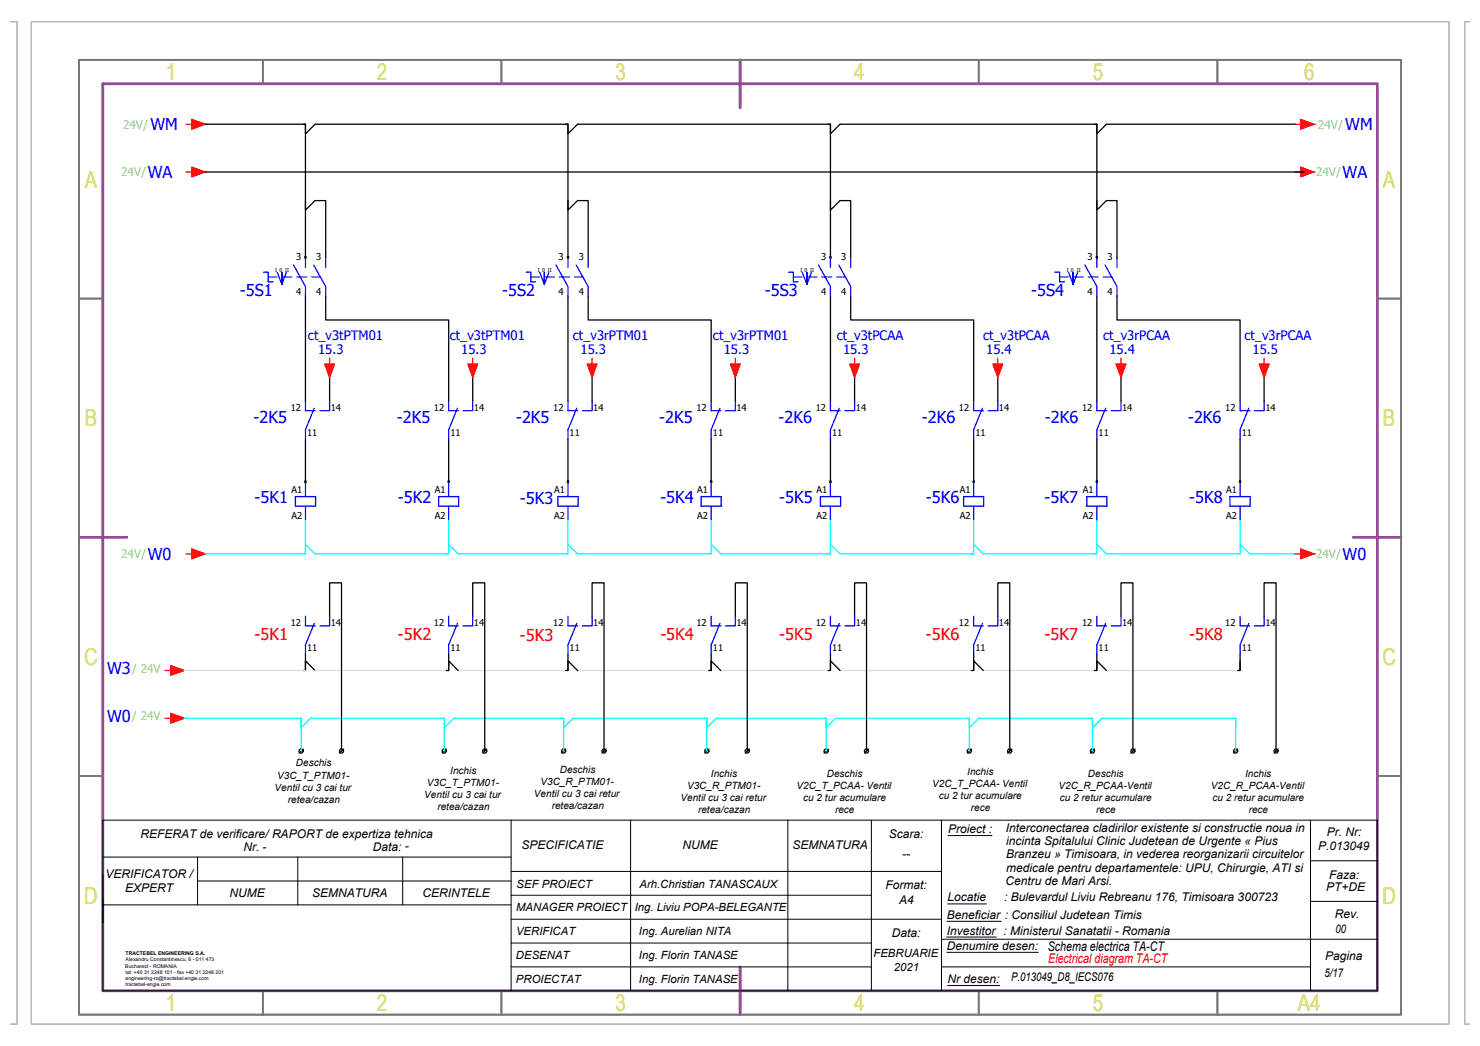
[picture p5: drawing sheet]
<svg xmlns="http://www.w3.org/2000/svg" width="297mm" height="210mm" viewBox="0 0 297 210" stroke-linecap="round" stroke-linejoin="round" font-family="sans-serif">
<!-- layer: CP_LINENORM -->
<path d="M2.1 4.4h1.3v201.1h-1.3M6.3 4.4h284.5v201.1h-284.5zM295 4.4h-1v201.1h1" fill="none" stroke="#bababa" stroke-width=".25"/>
<!-- layer: CP_FRAME -->
<path d="M20.6 16.8h255.8v182h-255.8zM148.5 12v9.6M15.9 107.8h9.5M271.6 107.8h9.6M148.5 194v9.6" fill="none" stroke="#954a95" stroke-width=".51"/>
<!-- layer: CP_FRREF -->
<g fill="none" stroke="#767676" stroke-width=".36">
<path d="M15.9 12h265.3v191.6h-265.3zM52.8 12v4.8M100.6 12v4.8M196.4 12v4.8M244.3 12v4.8M15.9 59.9h4.7M276.4 59.9h4.8M15.9 155.7h4.7M276.4 155.7h4.8M52.8 198.8v4.8M100.6 198.8v4.8M196.4 198.8v4.8"/>
<path d="M244.3 198.8v4.8"/>
</g>
<!-- layer: EPLAN311 -->
<g fill="none" stroke="#0ff" stroke-width=".25">
<path d="M41.2 111.1h20.1M60.8 111.1h.5v-1.9l1.9 1.9h26.9M61.3 104.5v4.7M89.6 111.1h.5v-1.9l1.9 1.9h22M90.1 104.5v4.7M113.5 111.1h.5v-1.9l1.9 1.9h26.8M114 104.5v4.7M142.2 111.1h.5v-1.9l1.9 1.9h22.1M142.7 104.5v4.7M166.2 111.1h.5v-1.9l1.9 1.9h26.8M166.7 104.5v4.7M194.9 111.1h.5v-1.9l1.9 1.9h22.8"/>
<path d="M195.4 104.5v4.7M219.7 111.1h.4v-1.9l2 1.9h26.8M220.1 104.5v4.7M248.4 111.1h.5v-1.9l1.9 1.9h9M248.9 104.5v4.7M36.9 144.1h23.5v6.6M60 144.1h.4v1.9l1.9-1.9h26.9v6.6M88.7 144.1h.5v1.9l1.9-1.9h22v6.6M112.6 144.1h.5v1.9l1.9-1.9h26.9v6.6M141.4 144.1h.5v1.9l1.9-1.9h22v6.6M165.3 144.1h.5v1.9l1.9-1.9h26.8v6.6M194.1 144.1h.4v1.9l2-1.9h22.8v6.6"/>
<path d="M218.8 144.1h.5v1.9l1.9-1.9h26.8v6.6M247.5 144.1h.5v1.9"/>
</g>
<g fill="#f00" stroke="#f00" stroke-width=".2">
<path d="M117.9 73.1h1.9l-1 2.6z"/>
<path d="M146.6 73.1h1.9l-.9 2.6z"/>
<path d="M170.6 73.1h1.9l-1 2.6z"/>
<path d="M199.3 73.1h1.9l-.9 2.6z"/>
<path d="M224 73.1h1.9l-.9 2.6z"/>
<path d="M252.8 73.1h1.9l-1 2.6z"/>
<path d="M65.2 73.1h1.9l-.9 2.6z"/>
<path d="M93.9 73.1h1.9l-.9 2.6z"/>
<path d="M261.1 24l2.6 .9h-2.6zM261.1 24.9v1l2.6-1z"/>
<path d="M261.1 33.6l2.6 .9h-2.6zM261.1 34.5v1l2.6-1z"/>
<path d="M261.1 110.2l2.6 .9h-2.6zM261.1 111.1v1l2.6-1z"/>
<path d="M38.5 24l2.7 .9h-2.7zM38.5 24.9v1l2.7-1z"/>
<path d="M38.5 33.6l2.7 .9h-2.7zM38.5 34.5v1l2.7-1z"/>
<path d="M38.5 110.2l2.7 .9h-2.7zM38.5 111.1v1l2.7-1z"/>
<path d="M34.3 133.6l2.6 .9h-2.6zM34.3 134.5v1l2.6-1z"/>
<path d="M34.3 143.2l2.6 .9h-2.6zM34.3 144.1v1l2.6-1z"/>
</g>
<g fill="none" stroke="#f00" stroke-width=".25">
<path d="M37.3 24.9h1.2M37.3 34.5h1.2M38.5 24l2.7 .9-2.7 1zM38.5 33.6l2.7 .9-2.7 1zM259.8 24.9h1.3M259.8 34.5h1.3M261.1 24l2.6 .9-2.6 1zM261.1 33.6l2.6 .9-2.6 1zM65.2 73.1h1.9l-.9 2.6zM66.2 71.9v1.2M93.9 73.1h1.9l-.9 2.6zM94.9 71.9v1.2"/>
<path d="M117.9 73.1h1.9l-1 2.6zM118.8 71.9v1.2M146.6 73.1h1.9l-.9 2.6zM147.6 71.9v1.2M170.6 73.1h1.9l-1 2.6zM171.5 71.9v1.2M199.3 73.1h1.9l-.9 2.6zM200.3 71.9v1.2M224 73.1h1.9l-.9 2.6zM225 71.9v1.2M252.8 73.1h1.9l-1 2.6zM253.7 71.9v1.2"/>
<path d="M37.3 111.1h1.2M38.5 110.2l2.7 .9-2.7 1zM259.8 111.1h1.3M261.1 110.2l2.6 .9-2.6 1zM33.1 134.5h1.2M34.3 133.6l2.6 .9-2.6 1zM33.1 144.1h1.2M34.3 143.2l2.6 .9-2.6 1z"/>
</g>
<!-- layer: 0 -->
<g fill="none" stroke="#000" stroke-width=".25">
<path d="M41.2 24.9h20.1v26.8M41.2 34.5h220.6M60.8 24.9h.5v2l1.9-2h50.8v26.8M113.5 24.9h.5v2l1.9-2h50.8v26.8M166.2 24.9h.5v2l1.9-2h51.5v26.8M219.7 24.9h.4v2l2-2h37.7M61.3 40.3v1.9l1.9-1.9h2.2v11.4M61.3 59.4v21.1M65.4 59.4v4.8h24.7v16.3M114 40.3v1.9l1.9-1.9h2.2v11.4M114 59.4v21.1M118.1 59.4v4.8h24.6v16.3"/>
<path d="M166.7 40.3v1.9l1.9-1.9h2.1v11.4M166.7 59.4v21.1M170.7 59.4v4.8h24.7v16.3M220.1 40.3v1.9l2-1.9h2.1v11.4M220.1 59.4v21.1M224.2 59.4v4.8h24.7v16.3M66.2 75.7v4.8M94.9 75.7v4.8M118.8 75.7v4.8M147.6 75.7v4.8M171.5 75.7v4.8M200.3 75.7v4.8"/>
<path d="M225 75.7v4.8M253.7 75.7v4.8M61.3 88.2v8.6M90.1 88.2v8.6M114 88.2v8.6M142.7 88.2v8.6M166.7 88.2v8.6M195.4 88.2v8.6M220.1 88.2v8.6M248.9 88.2v8.6M60.8 134.5h.5v-1.9l1.9 1.9M61.3 131.4v3.1"/>
<path d="M66.2 123.7v-6.7h2.3v33.7M89.6 134.5h.5v-1.9l1.9 1.9M90.1 131.4v3.1M94.9 123.7v-6.7h2.4v33.7M113.5 134.5h.5v-1.9l1.9 1.9M114 131.4v3.1M118.8 123.7v-6.7h2.4v33.7M142.2 134.5h.5v-1.9l1.9 1.9M142.7 131.4v3.1M147.6 123.7v-6.7h2.4v33.7M166.2 134.5h.5v-1.9l1.9 1.9M166.7 131.4v3.1"/>
<path d="M171.5 123.7v-6.7h2.4v33.7M194.9 134.5h.5v-1.9l1.9 1.9M195.4 131.4v3.1M200.3 123.7v-6.7h2.4v33.7M219.7 134.5h.4v-1.9l2 1.9M220.1 131.4v3.1M225 123.7v-6.7h2.4v33.7M248.9 132.6v1.9h-.5M248.9 131.4v3.1M253.7 123.7v-6.7h2.4v33.7M60.9 150.3l-.9 .8M69 150.3l-.9 .8"/>
<path d="M89.6 150.3l-.8 .8M97.7 150.3l-.8 .8M113.5 150.3l-.8 .8M121.7 150.3l-.9 .8M142.3 150.3l-.9 .8M150.4 150.3l-.9 .8M166.2 150.3l-.8 .8M174.3 150.3l-.8 .8M195 150.3l-.9 .8M203.1 150.3l-.9 .8M219.7 150.3l-.9 .8M227.8 150.3l-.8 .8"/>
<path d="M248.4 150.3l-.8 .8M256.5 150.3l-.8 .8"/>
<circle cx="60.4" cy="150.7" r=".41"/>
<circle cx="68.5" cy="150.7" r=".41"/>
<circle cx="89.2" cy="150.7" r=".41"/>
<circle cx="97.3" cy="150.7" r=".41"/>
<circle cx="113.1" cy="150.7" r=".41"/>
<circle cx="121.2" cy="150.7" r=".41"/>
<circle cx="141.9" cy="150.7" r=".41"/>
<circle cx="150" cy="150.7" r=".41"/>
<circle cx="165.8" cy="150.7" r=".41"/>
<circle cx="173.9" cy="150.7" r=".41"/>
<circle cx="194.5" cy="150.7" r=".41"/>
<circle cx="202.6" cy="150.7" r=".41"/>
<circle cx="219.3" cy="150.7" r=".41"/>
<circle cx="227.4" cy="150.7" r=".41"/>
<circle cx="248" cy="150.7" r=".41"/>
<circle cx="256.1" cy="150.7" r=".41"/>
</g>
<!-- layer: EPLAN100 -->
<g fill="#000">
<circle cx="61.3" cy="51.7" r=".25"/>
<circle cx="114" cy="51.7" r=".25"/>
<circle cx="166.7" cy="51.7" r=".25"/>
<circle cx="220.1" cy="51.7" r=".25"/>
<circle cx="61.3" cy="96.8" r=".25"/>
<circle cx="90.1" cy="96.8" r=".25"/>
<circle cx="114" cy="96.8" r=".25"/>
<circle cx="142.7" cy="96.8" r=".25"/>
<circle cx="166.7" cy="96.8" r=".25"/>
<circle cx="195.4" cy="96.8" r=".25"/>
<circle cx="220.1" cy="96.8" r=".25"/>
<circle cx="248.9" cy="96.8" r=".25"/>
</g>
<!-- layer: EPLAN300 -->
<g fill="none" stroke="#00f" stroke-width=".25">
<path d="M52.9 54.6h.9v2h1M53.8 55.6h1.8M55.7 54.7l.9 2.4v-2.4v2.4l.9-2.4M56.6 55.6h2M58.9 53.2l2.4 4.3v1.9M59.6 55.6h2M61.3 51.7v2M62.6 55.6h1.7M63 53.2l2.4 4.3v1.9M65.4 51.7v2M105.6 54.6h.9v2h1M106.5 55.6h1.8"/>
<path d="M108.3 54.7l.9 2.4v-2.4v2.4l1-2.4M109.2 55.6h2.1M111.6 53.2l2.4 4.3v1.9M112.3 55.6h2M114 51.7v2M115.3 55.6h1.7M115.6 53.2l2.5 4.3v1.9M118.1 51.7v2M158.2 54.6h1v2h1M159.2 55.6h1.7M161 54.7l.9 2.4v-2.4v2.4l.9-2.4M161.9 55.6h2"/>
<path d="M164.3 53.2l2.4 4.3v1.9M164.9 55.6h2M166.7 51.7v2M167.9 55.6h1.8M168.3 53.2l2.4 4.3v1.9M170.7 51.7v2M211.7 54.6h1v2h.9M212.7 55.6h1.7M214.5 54.7l.9 2.4v-2.4v2.4l.9-2.4M215.4 55.6h2M217.7 53.2l2.4 4.3v1.9M218.4 55.6h2"/>
<path d="M220.1 51.7v2M221.4 55.6h1.7M221.8 53.2l2.4 4.3v1.9M224.2 51.7v2M59.3 99.6h4v2h-4zM61.3 80.5v1.9h2M61.3 96.8v2.8M63.1 81.9l-1.8 4.3v2M66.2 80.5v1.9h-2M88 99.6h4.1v2h-4.1zM90.1 80.5v1.9h1.9M90.1 96.8v2.8"/>
<path d="M91.8 81.9l-1.7 4.3v2M94.9 80.5v1.9h-2M112 99.6h4v2h-4zM114 80.5v1.9h1.9M114 96.8v2.8M115.7 81.9l-1.7 4.3v2M118.8 80.5v1.9h-1.9M140.7 99.6h4v2h-4zM142.7 80.5v1.9h2M142.7 96.8v2.8M144.5 81.9l-1.8 4.3v2M147.6 80.5v1.9h-2"/>
<path d="M164.7 99.6h4v2h-4zM166.7 80.5v1.9h1.9M166.7 96.8v2.8M168.4 81.9l-1.7 4.3v2M171.5 80.5v1.9h-1.9M193.4 99.6h4v2h-4zM195.4 80.5v1.9h2M195.4 96.8v2.8M197.2 81.9l-1.8 4.3v2M200.3 80.5v1.9h-2M218.1 99.6h4.1v2h-4.1zM220.1 80.5v1.9h2"/>
<path d="M220.1 96.8v2.8M221.9 81.9l-1.8 4.3v2M225 80.5v1.9h-2M246.9 99.6h4v2h-4zM248.9 80.5v1.9h1.9M248.9 96.8v2.8M250.6 81.9l-1.7 4.3v2M253.7 80.5v1.9h-1.9M61.3 101.6v2.9M90.1 101.6v2.9M114 101.6v2.9M142.7 101.6v2.9"/>
<path d="M166.7 101.6v2.9M195.4 101.6v2.9M220.1 101.6v2.9M248.9 101.6v2.9M61.3 123.7v1.9h2M63.1 125.1l-1.8 4.3v2M66.2 123.7v1.9h-2M90.1 123.7v1.9h1.9M91.8 125.1l-1.7 4.3v2M94.9 123.7v1.9h-2M114 123.7v1.9h1.9M115.7 125.1l-1.7 4.3v2"/>
<path d="M118.8 123.7v1.9h-1.9M142.7 123.7v1.9h2M144.5 125.1l-1.8 4.3v2M147.6 123.7v1.9h-2M166.7 123.7v1.9h1.9M168.4 125.1l-1.7 4.3v2M171.5 123.7v1.9h-1.9M195.4 123.7v1.9h2M197.2 125.1l-1.8 4.3v2M200.3 123.7v1.9h-2M220.1 123.7v1.9h2M221.9 125.1l-1.8 4.3v2"/>
<path d="M225 123.7v1.9h-2M248.9 123.7v1.9h1.9M250.6 125.1l-1.7 4.3v2M253.7 123.7v1.9h-1.9"/>
</g>
<!-- layer: c_cartus text -->
<g fill="none" stroke="#000" stroke-width=".2">
<path d="M20.6 175.6v9.6M20.6 172h82M39.7 172v9.6M39.7 176.8h62.9M59.8 172v9.6M80.8 172v9.6M102.6 174.9h86.4M102.6 179.7h72.3M102.6 164.6v34.2M126.6 164.6v34.2M158.1 164.6v34.2M174.9 164.6v34.2"/>
<path d="M189 164.6v34.2M190.3 167.7h8.8M263 164.6v34.2M263 172.7h13.4M276.4 164.6h-255.8v34.2h255.8M20.6 181.6h82M102.6 184.5h86.4M102.6 189.2h72.3M102.6 194h72.3M189 188.5h87.4M189 194h74M190 188h10"/>
<path d="M190 184.9h11M190 191.1h18.4M190.2 197.8h10.4M190.2 181.4h7.8M263 180.9h13.4"/>
</g>
<!-- layer: a_has_UPU -->
<path d="M276.4 164.6v34.2" fill="none" stroke="#000" stroke-width=".2"/>
<!-- layer: EPLAN311 -->
<path d="M36.9 134.5h24.4M63.2 134.5h26.9M92 134.5h22M115.9 134.5h26.8M144.6 134.5h22.1M168.6 134.5h26.8M197.3 134.5h22.8M222.1 134.5h26.8" fill="none" stroke="#dcdcdc" stroke-width=".25"/>
<g font-size="4.7" fill="#dddd6e">
<text x="33.3" y="16.1">1</text>
<text x="75.7" y="16.1">2</text>
<text x="123.5" y="16.1">3</text>
<text x="171.4" y="16.1">4</text>
<text x="219.3" y="16">5</text>
<text x="261.7" y="16.1">6</text>
<text x="17" y="37.6">A</text>
<text x="277.6" y="37.6">A</text>
<text x="17" y="85.5">B</text>
<text x="277.6" y="85.5">B</text>
<text x="16.9" y="133.4">C</text>
<text x="277.5" y="133.4">C</text>
<text x="16.9" y="181.3">D</text>
<text x="277.5" y="181.3">D</text>
<text x="33.3" y="202.9">1</text>
<text x="75.7" y="202.9">2</text>
<text x="123.5" y="202.9">3</text>
<text x="171.4" y="202.9">4</text>
<text x="219.3" y="202.8">5</text>
<text x="260.5" y="202.9">A4</text>
</g>
<g font-size="3.3" fill="#00f">
<text x="30.2" y="26.1">WM</text>
<text x="270" y="26.1">WM</text>
<text x="29.6" y="35.7">WA</text>
<text x="269.5" y="35.7">WA</text>
<text x="48.1" y="59.4">-5S1</text>
<text x="100.8" y="59.4">-5S2</text>
<text x="153.5" y="59.4">-5S3</text>
<text x="207" y="59.4">-5S4</text>
<text x="50.9" y="84.9">-2K5</text>
<text x="79.6" y="84.9">-2K5</text>
<text x="103.6" y="84.9">-2K5</text>
<text x="132.3" y="84.9">-2K5</text>
<text x="156.3" y="84.9">-2K6</text>
<text x="185" y="84.9">-2K6</text>
<text x="209.7" y="84.9">-2K6</text>
<text x="238.4" y="84.9">-2K6</text>
<text x="51.1" y="100.9">-5K1</text>
<text x="79.8" y="100.9">-5K2</text>
<text x="104.3" y="101.1">-5K3</text>
<text x="132.5" y="100.9">-5K4</text>
<text x="156.4" y="100.9">-5K5</text>
<text x="185.8" y="100.9">-5K6</text>
<text x="209.6" y="100.9">-5K7</text>
<text x="238.7" y="100.9">-5K8</text>
<text x="29.6" y="112.3">W0</text>
<text x="269.5" y="112.3">W0</text>
<text x="21.5" y="135.3">W3</text>
<text x="21.5" y="144.9">W0</text>
</g>
<g font-size="3.3" fill="#f00">
<text x="51.1" y="128.3">-5K1</text>
<text x="79.8" y="128.3">-5K2</text>
<text x="104.3" y="128.6">-5K3</text>
<text x="132.5" y="128.3">-5K4</text>
<text x="156.4" y="128.3">-5K5</text>
<text x="185.8" y="128.3">-5K6</text>
<text x="209.6" y="128.3">-5K7</text>
<text x="238.7" y="128.3">-5K8</text>
</g>
<text font-size="2.7" x="210.3" y="190.8">Schema electrica TA-CT</text>
<text font-size="2.7" fill="#f00" x="210.4" y="193.3">Electrical diagram TA-CT</text>
<g font-size="2.6" fill="#00f">
<text x="61.8" y="68.2">ct_v3tPTM01</text>
<text x="63.8" y="71.1">15.3</text>
<text x="90.3" y="68.2">ct_v3tPTM01</text>
<text x="92.6" y="71.1">15.3</text>
<text x="115" y="68.2">ct_v3rPTM01</text>
<text x="116.5" y="71.1">15.3</text>
<text x="143.1" y="68.2">ct_v3rPTM01</text>
<text x="145.3" y="71.1">15.3</text>
<text x="167.9" y="68.2">ct_v3tPCAA</text>
<text x="169.2" y="71.1">15.3</text>
<text x="197.3" y="68.2">ct_v3tPCAA</text>
<text x="197.9" y="71.1">15.4</text>
<text x="221.4" y="68.2">ct_v3rPCAA</text>
<text x="222.7" y="71.1">15.4</text>
<text x="249.8" y="68.2">ct_v3rPCAA</text>
<text x="251.4" y="71.1">15.5</text>
</g>
<g font-size="2.4" fill="#a5dd6e">
<text x="24.7" y="25.8">24V/</text>
<text x="264.5" y="25.8">24V/</text>
<text x="24.3" y="35.4">24V/</text>
<text x="264.1" y="35.4">24V/</text>
<text x="24.3" y="112">24V/</text>
<text x="264.1" y="112">24V/</text>
<text x="26.6" y="135">/ 24V</text>
<text x="26.6" y="144.5">/ 24V</text>
</g>
<g font-size="2.4">
<text x="190.3" y="167.2">Proiect :</text>
<text x="201.9" y="166.9">Interconectarea cladirilor existente si constructie noua in</text>
<text x="266.3" y="167.8">Pr. Nr:</text>
<text x="28.2" y="168.1">REFERAT de verificare/ RAPORT de expertiza tehnica</text>
<text x="48.9" y="170.7">Nr. -</text>
<text x="74.8" y="170.7">Data: -</text>
<text x="104.6" y="170.4">SPECIFICATIE</text>
<text x="137" y="170.4">NUME</text>
<text x="159.1" y="170.4">SEMNATURA</text>
<text x="178.4" y="168.2">Scara:</text>
<text x="181.1" y="172.1">--</text>
<text x="201.9" y="172.2">Branzeu » Timisoara, in vederea reorganizarii circuitelor</text>
<text x="202" y="169.6">incinta Spitalului Clinic Judetean de Urgente « Pius</text>
<text x="264.6" y="170.5">P.013049</text>
<text x="21.2" y="176.3">VERIFICATOR /</text>
<text x="25.1" y="178.9">EXPERT</text>
<text x="177.7" y="178.5">Format:</text>
<text x="201.8" y="177.6">Centru de Mari Arsi.</text>
<text x="202" y="174.9">medicale pentru departamentele: UPU, Chirurgie, ATI si</text>
<text x="266.1" y="178.7">PT+DE</text>
<text x="266.7" y="176.4">Faza:</text>
<text x="46.1" y="180">NUME</text>
<text x="62.6" y="180">SEMNATURA</text>
<text x="84.8" y="180">CERINTELE</text>
<text x="180.5" y="181.5">A4</text>
<text x="190" y="184.4">Beneficiar : Consiliul Judetean Timis</text>
<text x="190.2" y="180.9">Locatie</text>
<text x="201.5" y="180.9">: Bulevardul Liviu Rebreanu 176, Timisoara 300723</text>
<text x="267.9" y="184.1">Rev.</text>
<text x="179" y="188.1">Data:</text>
<text x="190" y="187.5">Investitor : Ministerul Sanatatii - Romania</text>
<text x="190" y="190.6">Denumire desen:</text>
<text x="268.1" y="187.1">00</text>
<text x="190.2" y="197.2">Nr desen:</text>
<text x="202.9" y="196.9">P.013049_D8_IECS076</text>
<text x="265.9" y="196">5/17</text>
<text x="266" y="192.7">Pagina</text>
</g>
<g font-size="2.3">
<text x="103.7" y="178.3">SEF PROIECT</text>
<text x="128.3" y="178.3">Arh.Christian TANASCAUX</text>
<text x="103.6" y="182.9">MANAGER PROIECT</text>
<text x="127.4" y="182.9">Ing. Liviu POPA-BELEGANTE</text>
<text x="103.6" y="187.6">VERIFICAT</text>
<text x="128.2" y="187.6">Ing. Aurelian NITA</text>
<text x="103.6" y="192.4">DESENAT</text>
<text x="103.6" y="197.2">PROIECTAT</text>
<text x="128.2" y="192.4">Ing. Florin TANASE</text>
<text x="128.2" y="197.2">Ing. Florin TANASE</text>
<text x="175.3" y="192">FEBRUARIE</text>
<text x="179.4" y="194.8">2021</text>
</g>
<g font-size="2">
<text x="59.4" y="153.8">Deschis</text>
<text x="90.4" y="155.4">Inchis</text>
<text x="112.4" y="155.1">Deschis</text>
<text x="142.7" y="155.9">Inchis</text>
<text x="166" y="155.9">Deschis</text>
<text x="194.1" y="155.4">Inchis</text>
<text x="218.4" y="155.9">Deschis</text>
<text x="249.9" y="155.9">Inchis</text>
<text x="55.1" y="158.6">Ventil cu 3 cai tur</text>
<text x="55.6" y="156.2">V3C_T_PTM01-</text>
<text x="57.8" y="161.1">retea/cazan</text>
<text x="85.1" y="160.2">Ventil cu 3 cai tur</text>
<text x="85.7" y="157.8">V3C_T_PTM01-</text>
<text x="107.2" y="159.9">Ventil cu 3 cai retur</text>
<text x="108.5" y="157.5">V3C_R_PTM01-</text>
<text x="136.6" y="160.7">Ventil cu 3 cai retur</text>
<text x="137.9" y="158.3">V3C_R_PTM01-</text>
<text x="159.9" y="158.3">V2C_T_PCAA- Ventil</text>
<text x="161.2" y="160.8">cu 2 tur acumulare</text>
<text x="187.1" y="157.9">V2C_T_PCAA- Ventil</text>
<text x="188.5" y="160.3">cu 2 tur acumulare</text>
<text x="212.4" y="158.3">V2C_R_PCAA-Ventil</text>
<text x="212.7" y="160.7">cu 2 retur acumulare</text>
<text x="243" y="158.3">V2C_R_PCAA-Ventil</text>
<text x="243.3" y="160.7">cu 2 retur acumulare</text>
<text x="87.8" y="162.6">retea/cazan</text>
<text x="110.7" y="162.3">retea/cazan</text>
<text x="140.1" y="163.1">retea/cazan</text>
<text x="167.6" y="163.1">rece</text>
<text x="194.8" y="162.7">rece</text>
<text x="220" y="163.1">rece</text>
<text x="250.6" y="163.1">rece</text>
</g>
<g font-size="1.9">
<text x="59.4" y="52.1">3</text>
<text x="63.5" y="52.1">3</text>
<text x="112.1" y="52.1">3</text>
<text x="116.1" y="52.1">3</text>
<text x="164.8" y="52.1">3</text>
<text x="168.8" y="52.1">3</text>
<text x="218.2" y="52.1">3</text>
<text x="222.3" y="52.1">3</text>
<text x="59.4" y="59.3">4</text>
<text x="63.5" y="59.3">4</text>
<text x="112.1" y="59.3">4</text>
<text x="116.1" y="59.3">4</text>
<text x="164.8" y="59.3">4</text>
<text x="168.8" y="59.3">4</text>
<text x="218.2" y="59.3">4</text>
<text x="222.3" y="59.3">4</text>
<text x="58.3" y="82.5">12</text>
<text x="66.4" y="82.4">14</text>
<text x="87.1" y="82.5">12</text>
<text x="95.1" y="82.4">14</text>
<text x="111" y="82.5">12</text>
<text x="119.1" y="82.4">14</text>
<text x="139.8" y="82.5">12</text>
<text x="147.8" y="82.4">14</text>
<text x="163.7" y="82.5">12</text>
<text x="171.8" y="82.4">14</text>
<text x="192.5" y="82.5">12</text>
<text x="200.5" y="82.4">14</text>
<text x="217.2" y="82.5">12</text>
<text x="225.2" y="82.4">14</text>
<text x="245.9" y="82.5">12</text>
<text x="254" y="82.4">14</text>
<text x="61.6" y="87.6">11</text>
<text x="90.4" y="87.6">11</text>
<text x="114.3" y="87.6">11</text>
<text x="143.1" y="87.6">11</text>
<text x="167" y="87.6">11</text>
<text x="195.8" y="87.6">11</text>
<text x="220.5" y="87.6">11</text>
<text x="249.2" y="87.6">11</text>
<text x="58.5" y="99">A1</text>
<text x="87.3" y="99">A1</text>
<text x="111.2" y="99">A1</text>
<text x="139.9" y="99">A1</text>
<text x="163.9" y="99">A1</text>
<text x="192.6" y="99">A1</text>
<text x="217.3" y="99">A1</text>
<text x="246.1" y="99">A1</text>
<text x="58.5" y="104.2">A2</text>
<text x="87.3" y="104.2">A2</text>
<text x="111.2" y="104.2">A2</text>
<text x="139.9" y="104.2">A2</text>
<text x="163.9" y="104.2">A2</text>
<text x="192.6" y="104.2">A2</text>
<text x="217.3" y="104.2">A2</text>
<text x="246.1" y="104.2">A2</text>
<text x="58.3" y="125.6">12</text>
<text x="66.4" y="125.6">14</text>
<text x="87.1" y="125.6">12</text>
<text x="95.1" y="125.6">14</text>
<text x="111" y="125.6">12</text>
<text x="119.1" y="125.6">14</text>
<text x="139.8" y="125.6">12</text>
<text x="147.8" y="125.6">14</text>
<text x="163.7" y="125.6">12</text>
<text x="171.8" y="125.6">14</text>
<text x="192.5" y="125.6">12</text>
<text x="200.5" y="125.6">14</text>
<text x="217.2" y="125.6">12</text>
<text x="225.2" y="125.6">14</text>
<text x="245.9" y="125.6">12</text>
<text x="254" y="125.6">14</text>
<text x="61.6" y="130.7">11</text>
<text x="90.4" y="130.7">11</text>
<text x="114.3" y="130.7">11</text>
<text x="143.1" y="130.7">11</text>
<text x="167" y="130.7">11</text>
<text x="195.8" y="130.7">11</text>
<text x="220.5" y="130.7">11</text>
<text x="249.2" y="130.7">11</text>
</g>
<g font-size="1.1">
<text x="55.3" y="54.7">I 0</text>
<text x="57.3" y="54.7">II</text>
<text x="107.9" y="54.7">I 0</text>
<text x="109.9" y="54.7">II</text>
<text x="160.6" y="54.7">I 0</text>
<text x="162.6" y="54.7">II</text>
<text x="214.1" y="54.7">I 0</text>
<text x="216.1" y="54.7">II</text>
</g>
<g font-size="1">
<text x="25.2" y="191.6">TRACTEBEL ENGINEERING S.A.</text>
<text x="25.2" y="194.2">Bucharest - ROMANIA</text>
<text x="25.2" y="196.7">engineering-ro@tractebel.engie.com</text>
<text x="25.2" y="192.9">Alexandru Constantinescu, 6 - 011 473</text>
<text x="25.2" y="195.4">tel: +40 31 2248 101 - fax +40 31 2248 201</text>
<text x="25.2" y="197.9">tractebel-engie.com</text>
</g>
</svg>
